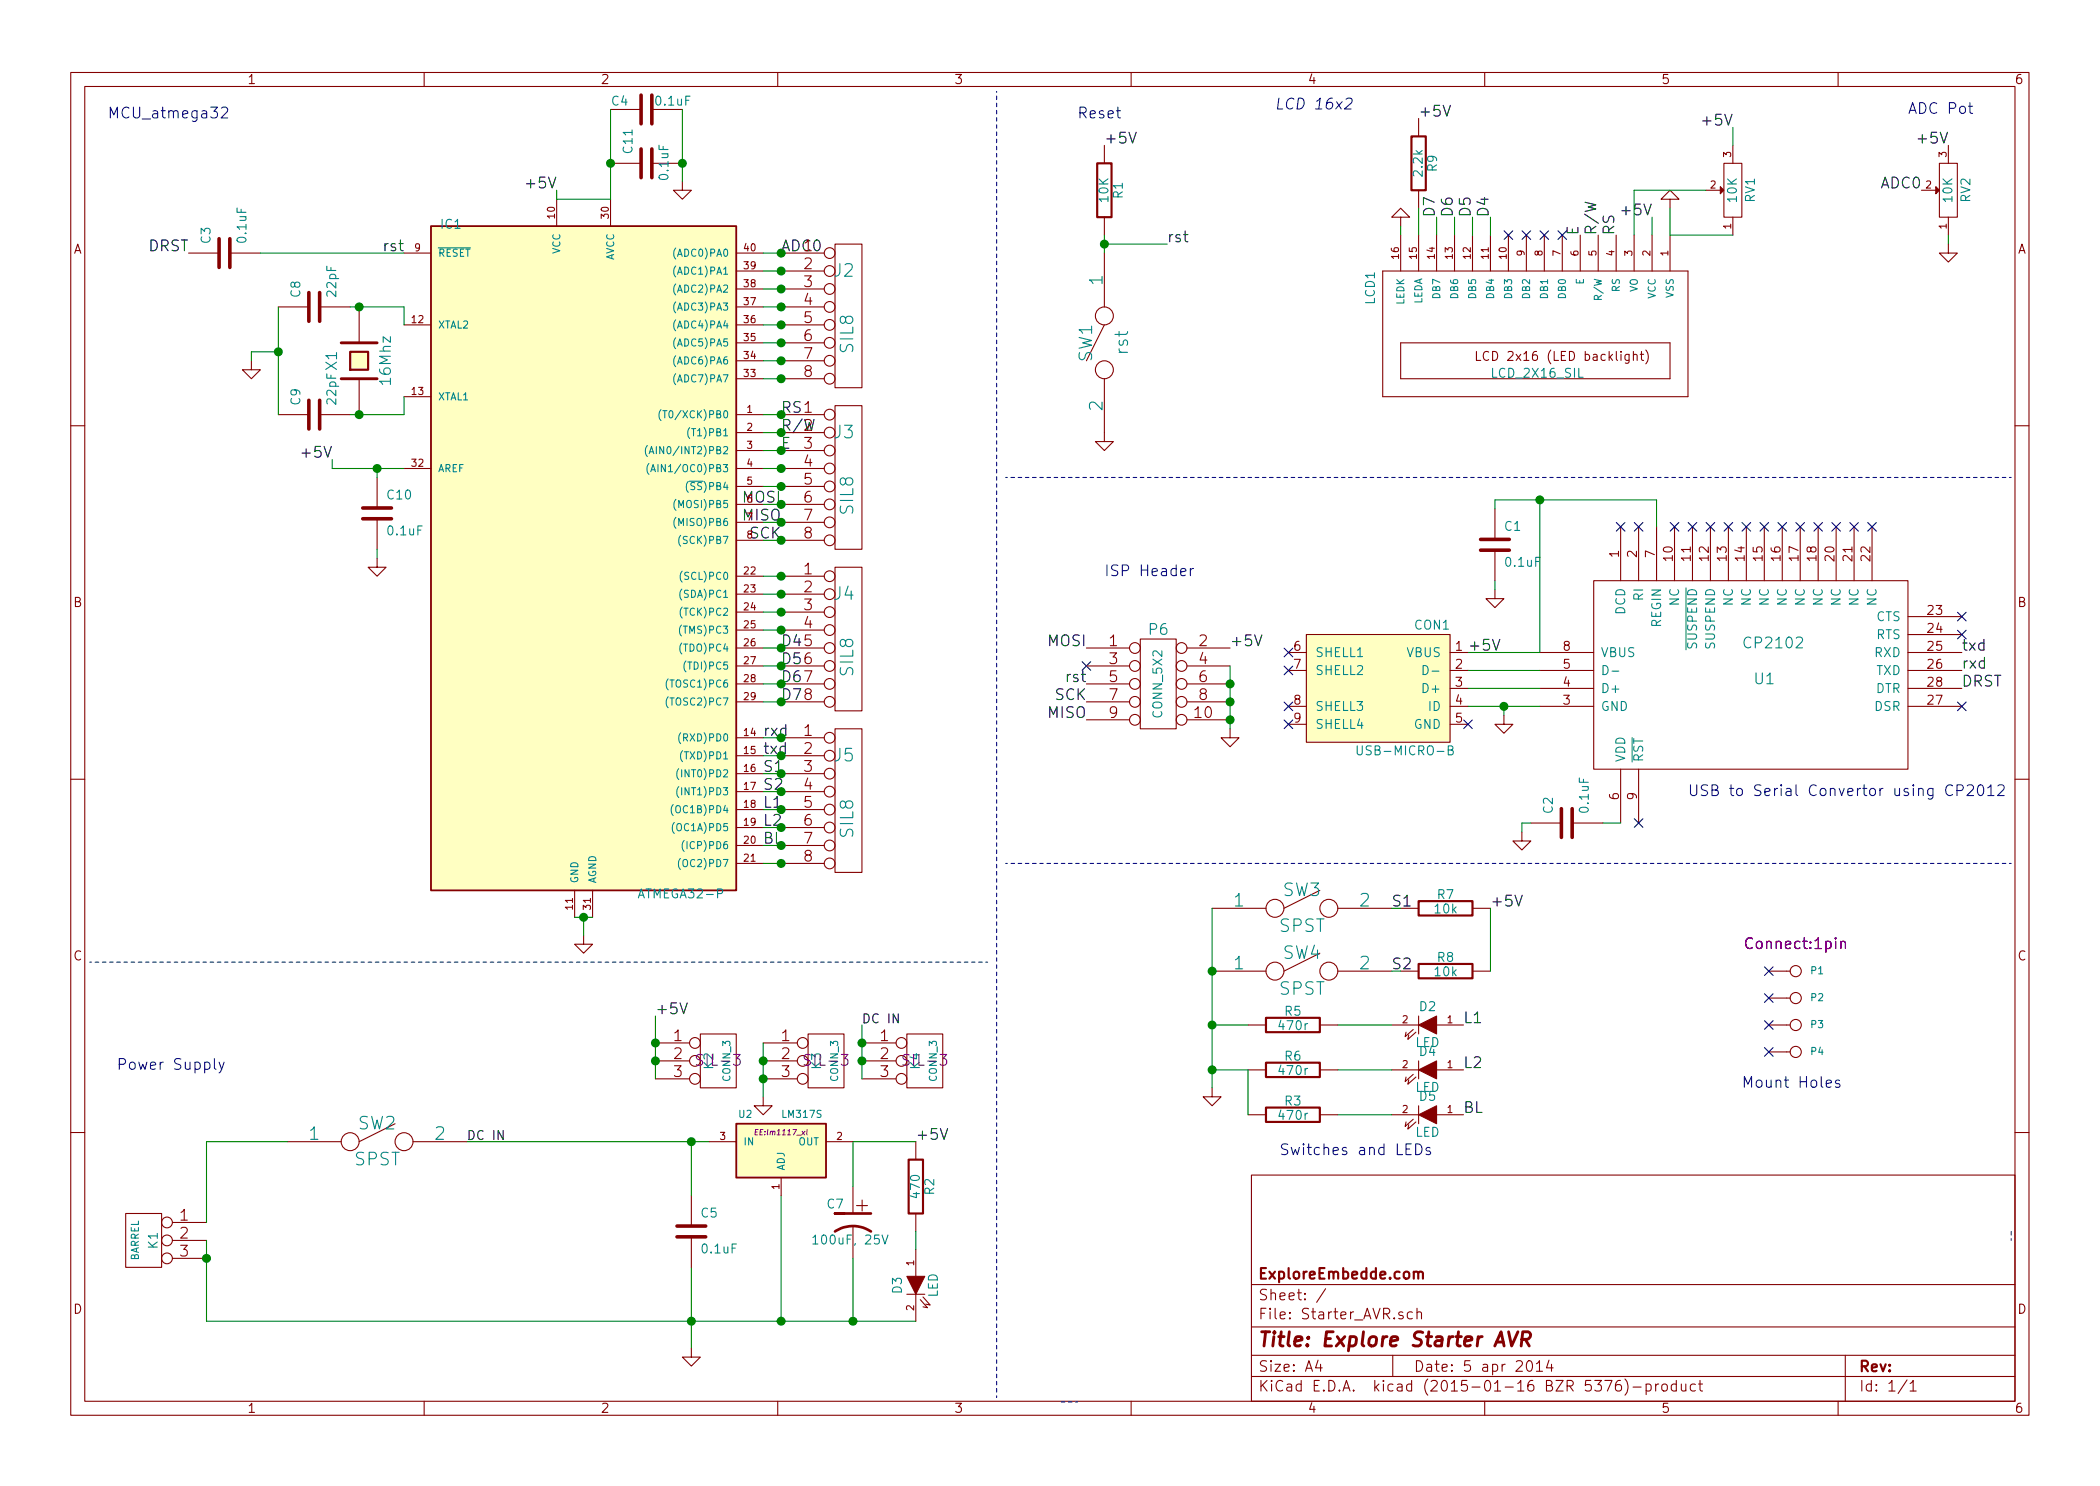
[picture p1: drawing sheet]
<svg xmlns="http://www.w3.org/2000/svg" width="297mm" height="210mm" viewBox="0 0 297 210" stroke-linecap="round" stroke-linejoin="round" font-family="sans-serif">
<g fill="none" stroke="#840000" stroke-width=".15">
<path d="M10 10.3h277v189.9h-277zM12 12.2h273v186.1h-273zM60 10.3v1.9M86.4 15.5h4.3M92.2 15.5h4.3M110 10.3v1.9M160 10.3v1.9M200.7 16.8v2.5M210 10.3v1.9M260 10.3v1.9M26.7 35.8h4.3M32.5 35.8h4.3"/>
<path d="M57.1 35.8h3.9M78.7 28.2v3.8M86.4 28.2v3.8M86.4 23.1h4.3M92.2 23.1h4.3M96.5 25.6v1.3h1.3l-1.3 1.3-1.3-1.3h1.3M104.1 35.8h3.8M104.1 38.3h3.8M110.5 35.8h6.1M110.5 38.3h6.1M118.1 34.5h3.8v20.4h-3.8zM156.2 20.6v2.5"/>
<path d="M156.2 30.7v2.6M156.2 35.8v7.6M195.6 38.3h43.2v17.8h-43.2zM198.1 30.7h1.3l-1.3-1.2-1.3 1.2h1.3v1.3M198.1 33.3v5M200.7 26.9v2.6M200.7 33.3v5M203.2 33.3v5M205.7 33.3v5M208.3 33.3v5M210.8 33.3v5M213.4 33.3v5"/>
<path d="M215.9 33.3v5M218.4 33.3v5M221 33.3v5M223.5 33.3v5M226.1 33.3v5M228.6 33.3v5M231.1 33.3v5M233.7 33.3v5M236.2 28.2h1.3l-1.3-1.3-1.3 1.3h1.3v1.3M236.2 33.3v5M241.3 26.9h2M243.8 23.1h2.6v7.6h-2.6z"/>
<path d="M245.1 20.6v2.5M245.1 30.7v2.6M271.8 26.9h2M274.3 23.1h2.6v7.6h-2.6zM275.6 34.5v1.3h1.3l-1.3 1.3-1.3-1.3h1.3M275.6 20.6v2.5M275.6 30.7v2.6M35.6 51v1.3h1.2l-1.2 1.3-1.3-1.3h1.3M39.4 58.7h4.3M39.4 43.4h4.3M45.2 58.7h4.3M45.2 43.4h4.3"/>
<path d="M50.8 43.4v5.1M50.8 53.6v5.1M57.1 46h3.9M57.1 56.1h3.9M104.1 58.7h3.8M104.1 46h3.8M104.1 53.6h3.8M104.1 51h3.8M104.1 48.5h3.8M104.1 43.4h3.8M104.1 40.9h3.8M110.5 58.7h6.1"/>
<path d="M110.5 46h6.1M110.5 53.6h6.1M110.5 51h6.1M110.5 48.5h6.1M110.5 43.4h6.1M110.5 40.9h6.1M118.1 57.4h3.8v20.3h-3.8zM156.2 53.6v8.9h-1.3l1.3 1.2 1.3-1.2h-1.3M156.2 46l-2.5 5M198.1 48.5h38.1v5.1h-38.1zM208.8 49.7v1.3h.6M231 50.3a.3 .3 0 0 1 .6 0v.7"/>
<path d="M232 50.1h.5M232.2 49.7v1.1v.1l.3 .1M232.8 49.5a1.51 1.51 0 0 1 0 2M10 60.2h2M53.3 79v1.3h1.3l-1.3 1.2-1.2-1.2h1.2M53.3 67.6v4.3M53.3 73.4v4.3M57.1 66.3h3.9M104.1 61.2h3.8M104.1 63.7h3.8M104.1 66.3h3.8M104.1 68.8h3.8"/>
<path d="M104.1 71.4h3.8M104.1 73.9h3.8M104.1 76.4h3.8M110.5 61.2h6.1M110.5 63.7h6.1M110.5 66.3h6.1M110.5 68.8h6.1M110.5 71.4h6.1M110.5 73.9h6.1M110.5 76.4h6.1M211.5 72v4.3M211.5 77.8v4.4"/>
<path d="M229.2 74.5v7.7M231.8 74.5v7.7M234.3 74.5v7.7M236.9 74.5v7.7M239.4 74.5v7.7M241.9 74.5v7.7M244.5 74.5v7.7M247 74.5v7.7M249.6 74.5v7.7M252.1 74.5v7.7M254.6 74.5v7.7M257.2 74.5v7.7"/>
<path d="M259.7 74.5v7.7M262.3 74.5v7.7M264.8 74.5v7.7M285 60.2h2M104.1 91.7h3.8M104.1 94.2h3.8M104.1 96.8h3.8M104.1 99.3h3.8M104.1 81.5h3.8M104.1 84.1h3.8M104.1 86.6h3.8M104.1 89.1h3.8"/>
<path d="M110.5 91.7h6.1M110.5 94.2h6.1M110.5 96.8h6.1M110.5 99.3h6.1M110.5 81.5h6.1M110.5 84.1h6.1M110.5 86.6h6.1M110.5 89.1h6.1M118.1 80.3h3.8v20.3h-3.8zM153.7 91.7h6.1M153.7 94.2h6.1M153.7 96.8h6.1"/>
<path d="M153.7 99.3h6.1M161.3 90.4h5.1v12.7h-5.1zM167.9 91.7h6.1M167.9 94.2h6.1M167.9 96.8h6.1M167.9 99.3h6.1M182.2 99.9h2.6M182.2 94.9h2.6M182.2 92.3h2.6M184.8 89.8h20.3v15.2h-20.3zM205.1 99.9h2.5M205.1 97.4h2.5"/>
<path d="M205.1 94.9h2.5M205.1 92.3h2.5M211.5 83.4v1.3h1.2l-1.2 1.3-1.3-1.3h1.3M217.8 99.9h7.6M217.8 97.4h7.6M217.8 94.9h7.6M217.8 92.3h7.6M225.4 82.2h44.5v26.6h-44.5zM269.9 99.9h7.6M269.9 97.4h7.6M269.9 94.9h7.6M269.9 92.3h7.6"/>
<path d="M269.9 87.2h7.6M269.9 89.8h7.6M10 110.3h2M104.1 119.6h3.8M104.1 104.4h3.8M104.1 106.9h3.8M104.1 109.5h3.8M104.1 112h3.8M104.1 114.5h3.8M104.1 117.1h3.8M110.5 119.6h6.1M110.5 104.4h6.1"/>
<path d="M110.5 106.9h6.1M110.5 109.5h6.1M110.5 112h6.1M110.5 114.5h6.1M110.5 117.1h6.1M118.1 103.1h3.8v20.3h-3.8zM153.7 101.8h6.1M167.9 101.8h6.1M174 103.1v1.3h1.3l-1.3 1.3-1.3-1.3h1.3M182.2 102.5h2.6M205.1 102.5h2.5M212.7 101.2v1.3h1.3l-1.3 1.3-1.2-1.3h1.2"/>
<path d="M215.3 117.7v1.3h1.2l-1.2 1.3-1.3-1.3h1.3M216.5 116.5h4.4M222.4 116.5h4.3M229.2 108.8v7.7M231.8 108.8v7.7M285 110.3h2M81.3 126v3.8M82.5 132.3v1.3h1.3l-1.3 1.3-1.2-1.3h1.2M83.8 126v3.8M104.1 122.2h3.8M110.5 122.2h6.1M171.4 128.5h7.7"/>
<path d="M171.4 137.4h7.7M186.7 126l-5.1 2.5M186.7 134.9l-5.1 2.5M189.2 128.5h7.6M189.2 137.4h7.6M198.1 128.5h2.6M198.1 137.4h2.6M208.3 128.5h2.5M208.3 137.4h2.5M250.2 137.4h3M55.9 159l-5.1 2.5M92.7 147.6h4.8"/>
<path d="M92.7 150.1h4.8M92.7 152.6h4.8M99.1 146.3h5v7.6h-5zM107.9 155.2v1.3h1.3l-1.3 1.2-1.2-1.2h1.2M107.9 147.6h4.9M107.9 150.1h4.9M107.9 152.6h4.9M114.3 146.3h5.1v7.6h-5.1zM121.9 147.6h4.8M121.9 150.1h4.8M121.9 152.6h4.8M128.3 146.3h5v7.6h-5z"/>
<path d="M171.4 153.9v1.3h-1.2l1.2 1.3 1.3-1.3h-1.3M176.5 145h2.6M176.5 151.4h2.6M176.5 157.7h2.6M186.7 145h2.5M186.7 151.4h2.5M186.7 157.7h2.5M196.8 145h3.9M196.8 151.4h3.9M196.8 157.7h3.9M199.9 145.7l-1.1 1 .1-.7M199.9 152l-1.1 1 .1-.6"/>
<path d="M199.9 158.4l-1.1 1 .1-.7M200.3 146l-1.2 1.1 .2-.7M200.3 152.4l-1.2 1 .2-.6M200.3 158.7l-1.2 1.1 .2-.7M200.7 143.8v2.5M200.7 150.1v2.5M200.7 156.5v2.5M203.2 145h3.8M203.2 151.4h3.8M203.2 157.7h3.8M250.2 145h3M250.2 141.2h3"/>
<path d="M250.2 148.8h3M10 160.2h2M17.8 171.7h5.1v7.6h-5.1zM24.4 173h4.8M24.4 175.5h4.8M24.4 178h4.8M40.6 161.5h7.7M58.4 161.5h7.6M97.8 169.2v4.3M97.8 175v4.3M100.3 161.5h3.8M110.5 166.6v2.6"/>
<path d="M116.8 161.5h3.8M120.6 167.9v3.8M120.6 173.5v4.5M129.5 161.5v2.6M129.5 171.7v2.5M129.5 176.8v3.8M177 166.3h108v32h-108zM285 160.2h2M60 198.3v1.9M97.8 190.7v1.3h1.3l-1.3 1.3-1.3-1.3h1.3M110 198.3v1.9M128.3 183.1h2.5"/>
<path d="M129.5 183.1v3.8M130.2 183.9l1 1.1-.6-.1M130.6 183.5l1 1.2-.7-.2M160 198.3v1.9M177 194.8h108M177 191.8h108M177 187.8h108M177 181.8h108M186.4 192.5l-.3 1h.9M186.8 193v1M187.5 182.3l-1.3 2M197 191.8v3"/>
<path d="M199.8 185.7l-.5-.1-.2 .3v.6l.2 .1 .5-.1M200.4 185.7a.38 .38 0 0 1 .7 .1v.8M200.4 185.1v1.5M210 198.3v1.9M216.1 192.6a.34 .34 0 0 1 .6 .2 .77 .77 0 0 1-.4 1.2 .97 .97 0 0 1-.2-1.4zM217.3 193l.5-.5v1.5M217.3 194h.9M219.1 192.5l-.4 1h1M219.5 193v1M227 195.3h1l-.6 1.5M229.2 195.3a.59 .59 0 0 0-.7 .7l.1 .7 .2 .1h.3l.2-.1 .1-.5-.2-.2-.4-.1-.3 .3M229.8 195.1a1.71 1.71 0 0 1 0 2.3"/>
<path d="M231 196.3h1.1M232.8 195.9a.48 .48 0 0 1 .7 .1l.1 .1-.1 .6a.48 .48 0 0 1-.7 0M232.8 195.8v1.5M234.2 195.8v1M234.6 195.8l-.3 .1-.1 .2M235.1 196a.41 .41 0 0 1 .7 .1v.4a.41 .41 0 0 1-.4 .3 .41 .41 0 0 1-.3-.3zM237.1 195.9l-.4-.1-.3 .3 .1 .6 .2 .1 .4-.1M237.1 195.3v1.5M237.8 195.8l.1 .9a.4 .4 0 0 0 .6 0M238.5 195.8v1M239.8 195.9l-.4-.1-.3 .3 .1 .6 .2 .1 .4-.1M240.3 195.8h.5"/>
<path d="M240.5 195.3v1.3l.2 .2h.1M260 198.3v1.9M261 191.8v6.5M269.7 195.2l-1.2 2M270.2 195.8l.4-.5v1.5M270.2 196.8h.8"/>
<circle cx="117.3" cy="35.8" r=".76"/>
<circle cx="117.3" cy="38.3" r=".76"/>
<circle cx="117.3" cy="53.6" r=".76"/>
<circle cx="117.3" cy="48.5" r=".76"/>
<circle cx="117.3" cy="58.7" r=".76"/>
<circle cx="117.3" cy="40.9" r=".76"/>
<circle cx="117.3" cy="43.4" r=".76"/>
<circle cx="117.3" cy="51" r=".76"/>
<circle cx="117.3" cy="46" r=".76"/>
<circle cx="156.2" cy="44.7" r="1.27"/>
<circle cx="156.2" cy="52.3" r="1.27"/>
<circle cx="117.3" cy="68.8" r=".76"/>
<circle cx="117.3" cy="73.9" r=".76"/>
<circle cx="117.3" cy="71.4" r=".76"/>
<circle cx="117.3" cy="76.4" r=".76"/>
<circle cx="117.3" cy="61.2" r=".76"/>
<circle cx="117.3" cy="63.7" r=".76"/>
<circle cx="117.3" cy="66.3" r=".76"/>
<circle cx="117.3" cy="84.1" r=".76"/>
<circle cx="117.3" cy="99.3" r=".76"/>
<circle cx="117.3" cy="94.2" r=".76"/>
<circle cx="117.3" cy="81.5" r=".76"/>
<circle cx="117.3" cy="91.7" r=".76"/>
<circle cx="117.3" cy="89.1" r=".76"/>
<circle cx="117.3" cy="96.8" r=".76"/>
<circle cx="117.3" cy="86.6" r=".76"/>
<circle cx="160.5" cy="96.8" r=".76"/>
<circle cx="160.5" cy="99.3" r=".76"/>
<circle cx="160.5" cy="91.7" r=".76"/>
<circle cx="160.5" cy="94.2" r=".76"/>
<circle cx="167.1" cy="91.7" r=".76"/>
<circle cx="167.1" cy="94.2" r=".76"/>
<circle cx="167.1" cy="96.8" r=".76"/>
<circle cx="167.1" cy="99.3" r=".76"/>
<circle cx="117.3" cy="114.5" r=".76"/>
<circle cx="117.3" cy="117.1" r=".76"/>
<circle cx="117.3" cy="106.9" r=".76"/>
<circle cx="117.3" cy="109.5" r=".76"/>
<circle cx="117.3" cy="112" r=".76"/>
<circle cx="117.3" cy="119.6" r=".76"/>
<circle cx="117.3" cy="104.4" r=".76"/>
<circle cx="160.5" cy="101.8" r=".76"/>
<circle cx="167.1" cy="101.8" r=".76"/>
<circle cx="117.3" cy="122.2" r=".76"/>
<circle cx="180.3" cy="128.5" r="1.27"/>
<circle cx="180.3" cy="137.4" r="1.27"/>
<circle cx="188" cy="128.5" r="1.27"/>
<circle cx="188" cy="137.4" r="1.27"/>
<circle cx="254" cy="137.4" r=".79"/>
<circle cx="98.3" cy="150.1" r=".76"/>
<circle cx="98.3" cy="147.6" r=".76"/>
<circle cx="98.3" cy="152.6" r=".76"/>
<circle cx="113.5" cy="150.1" r=".76"/>
<circle cx="113.5" cy="147.6" r=".76"/>
<circle cx="113.5" cy="152.6" r=".76"/>
<circle cx="127.5" cy="152.6" r=".76"/>
<circle cx="127.5" cy="150.1" r=".76"/>
<circle cx="127.5" cy="147.6" r=".76"/>
<circle cx="254" cy="141.2" r=".79"/>
<circle cx="254" cy="145" r=".79"/>
<circle cx="254" cy="148.8" r=".79"/>
<circle cx="23.6" cy="175.5" r=".76"/>
<circle cx="23.6" cy="178" r=".76"/>
<circle cx="23.6" cy="173" r=".76"/>
<circle cx="49.5" cy="161.5" r="1.27"/>
<circle cx="57.1" cy="161.5" r="1.27"/>
</g>
<path d="M48.3 53.6h5M48.3 48.5h5M213.4 188.4l.4 2 .9-2M215.3 189.5h.7a.56 .56 0 0 0 .5-.5 .56 .56 0 0 0-.3-.6h-.8l-.2 2M215.7 189.5l.6 .9" fill="none" stroke="#840000" stroke-width=".41"/>
<path d="M199.6 19.3h2.1v7.6h-2.1zM155.2 23.1h2v7.6h-2zM49.5 49.8h2.6v2.5h-2.6zM200.7 127.5h7.6v2h-7.6zM200.7 136.4h7.6v2h-7.6zM179.1 144h7.6v2h-7.6zM179.1 150.4h7.6v2h-7.6zM179.1 156.7h7.6v2h-7.6zM128.5 164.1h2.1v7.6h-2.1zM200 180.1a.38 .38 0 0 1 .6 0v.8M200.6 180.1a.36 .36 0 0 1 .3-.2 .36 .36 0 0 1 .4 .2v.8" fill="none" stroke="#840000" stroke-width=".3"/>
<g fill="none" stroke="#840000" stroke-width=".51">
<path d="M90.7 13.5v4M92.2 13.5v4M31 33.8v4M32.5 33.8v4M90.7 21.1v4M92.2 21.1v4M43.7 41.4v4.1M43.7 56.6v4.1M45.2 41.4v4.1M45.2 56.6v4.1M51.3 73.4h4.1M51.3 71.9h4.1"/>
<path d="M209.4 77.8h4.1M209.4 76.3h4.1M220.9 114.4v4.1M222.4 114.4v4.1M95.8 175h4M95.8 173.5h4"/>
</g>
<g fill="none" stroke="#000084" stroke-width=".15">
<path d="M212.8 32.7l1.2 1.2M214 32.7l-1.2 1.2M215.3 32.7l1.2 1.2M216.5 32.7l-1.2 1.2M217.8 32.7l1.2 1.2M219 32.7l-1.2 1.2M220.4 32.7l1.2 1.2M221.6 32.7l-1.2 1.2M228.6 73.9l1.2 1.3M229.8 73.9l-1.2 1.3M231.2 73.9l1.2 1.3M232.4 73.9l-1.2 1.3"/>
<path d="M236.2 73.9l1.3 1.3M237.5 73.9l-1.3 1.3M238.8 73.9l1.2 1.3M240 73.9l-1.2 1.3M241.3 73.9l1.2 1.3M242.5 73.9l-1.2 1.3M243.9 73.9l1.2 1.3M245.1 73.9l-1.2 1.3M246.4 73.9l1.2 1.3M247.6 73.9l-1.2 1.3M248.9 73.9l1.3 1.3M250.2 73.9l-1.3 1.3"/>
<path d="M251.5 73.9l1.2 1.3M252.7 73.9l-1.2 1.3M254 73.9l1.2 1.3M255.2 73.9l-1.2 1.3M256.6 73.9l1.2 1.3M257.8 73.9l-1.2 1.3M259.1 73.9l1.2 1.3M260.3 73.9l-1.2 1.3M261.6 73.9l1.3 1.3M262.9 73.9l-1.3 1.3M264.2 73.9l1.2 1.3M265.4 73.9l-1.2 1.3"/>
<path d="M153.1 93.6l1.2 1.2M154.3 93.6l-1.2 1.2M181.6 91.7l1.3 1.2M181.6 94.3l1.3 1.2M181.6 99.3l1.3 1.3M182.9 91.7l-1.3 1.2M182.9 94.3l-1.3 1.2M182.9 99.3l-1.3 1.3M276.9 86.6l1.2 1.3M276.9 89.2l1.2 1.2M276.9 99.3l1.2 1.3M278.1 86.6l-1.2 1.3"/>
<path d="M278.1 89.2l-1.2 1.2M278.1 99.3l-1.2 1.3M181.6 101.9l1.3 1.2M182.9 101.9l-1.3 1.2M207 101.9l1.3 1.2M208.3 101.9l-1.3 1.2M231.2 115.8l1.2 1.3M232.4 115.8l-1.2 1.3M249.6 136.8l1.2 1.2M250.8 136.8l-1.2 1.2M249.6 140.6l1.2 1.2M249.6 144.4l1.2 1.2"/>
<path d="M249.6 148.2l1.2 1.2M250.8 140.6l-1.2 1.2M250.8 144.4l-1.2 1.2M250.8 148.2l-1.2 1.2"/>
</g>
<g fill="#840000" stroke="#840000" stroke-width=".15">
<path d="M128.3 180.6h2.5l-1.3 2.5z"/>
<path d="M243.3 26.4l.5 .5-.5 .5z"/>
<path d="M200.7 145l2.5-1.2v2.5z"/>
<path d="M200.7 151.4l2.5-1.3v2.5z"/>
<path d="M200.7 157.7l2.5-1.2v2.5z"/>
<path d="M273.8 26.4l.5 .5-.5 .5z"/>
</g>
<path d="M118.1 174.2a4.6 4.6 0 0 1 5.1 0M119.4 171.7h-1.3h5.1" fill="none" stroke="#840000" stroke-width=".38"/>
<g fill="none" stroke="#008484" stroke-width=".15">
<path d="M62 35.1h4.5M93.5 58a1.2 1.2 0 0 0 0 1.5M93.8 58.1h.5M91.6 63a1.2 1.2 0 0 0 0 1.6M91.8 65.6a1.2 1.2 0 0 0 0 1.5M91.8 64.2l.4-1 .3 1M91.9 63.9h.5M92 66.7l.4-1 .3 1M92.2 66.5h.4M95.6 70.7a1.2 1.2 0 0 0 0 1.5M95.6 73.2a1.2 1.2 0 0 0 0 1.5M96.3 75.7a1.2 1.2 0 0 0 0 1.6"/>
<path d="M97.4 68.1a1.2 1.2 0 0 0 0 1.6M97.6 60.5a1.2 1.2 0 0 0 0 1.5M94.5 96.1a1.2 1.2 0 0 0 0 1.5M94.5 98.6a1.2 1.2 0 0 0 0 1.5M97 93.5a1.2 1.2 0 0 0 0 1.6M201.3 94.2a.66 .66 0 0 1 .7 .4 .66 .66 0 0 1-.2 .8h-.5zM202.6 95h.9M226.7 94.2a.66 .66 0 0 1 .8 .4 .66 .66 0 0 1-.3 .8h-.5zM228 95h1M238.5 83.2v8.7M95.2 113.8a1.2 1.2 0 0 0 0 1.6M95.4 116.4a1.2 1.2 0 0 0 0 1.5"/>
<path d="M96 108.8a1.2 1.2 0 0 0 0 1.5M96 111.3a1.2 1.2 0 0 0 0 1.5M96.3 103.7a1.2 1.2 0 0 0 0 1.5M96.8 118.9a1.2 1.2 0 0 0 0 1.6M192 105.5v1l.2 .3h.3l.2-.3v-1M204.9 106.1h.4l.2-.1v-.2l-.1-.2-.5-.1v1.3h.4l.3-.3a.33 .33 0 0 0-.3-.4M230.9 104.4v3.4M96.2 121.5a1.2 1.2 0 0 0 0 1.5M115 175.1l.3-.4v1.3M115 176h.7M124.8 174.7l.4 1.3 .4-1.3"/>
</g>
<g fill="#ffffc2" stroke="#ffffc2" stroke-width=".25">
<path d="M61 32h43.1v94h-43.1z"/>
<path d="M49.5 49.8h2.6v2.5h-2.6z"/>
<path d="M104.1 159h12.7v7.6h-12.7z"/>
<path d="M184.8 89.8h20.3v15.2h-20.3z"/>
</g>
<path d="M61 32h43.1v94h-43.1zM104.1 159h12.7v7.6h-12.7z" fill="none" stroke="#840000" stroke-width=".25"/>
<g fill="none" stroke="#0000c2" stroke-width=".15">
<path d="M31.3 15.3l.2-.1h.4l.2 .1 .1 .3-.1 .2-.8 .9h.9M190.4 14a.6 .6 0 0 1 .8 0l.1 .2-.1 .3-1 .9h.9M278.4 15h.6M278.6 14.5v1.3l.1 .2h.3M168.4 80.4v1.1M168.8 80.4l-.3 .1-.1 .2M276.2 111.2a.62 .62 0 0 0-.8 0 .62 .62 0 0 0-.2 .7 .58 .58 0 0 0 .3 .6 .58 .58 0 0 0 .7-.1M276.8 111.9h.6a.42 .42 0 0 0 .3-.5 .42 .42 0 0 0-.3-.4h-.6v1.6M278.3 111.2l.2-.2h.3l.3 .2v.3v.2l-.9 .9h.9M279.9 111.2a.36 .36 0 0 1 .3-.2 .36 .36 0 0 1 .3 .3 .77 .77 0 0 1-.4 1.3 .89 .89 0 0 1-.2-1.4zM281.2 111.5l.4-.5v1.6M281.2 112.6h.8"/>
<path d="M282.6 111.2l.2-.2h.4l.2 .2 .1 .3-.1 .2-.9 .9h1M30.3 149.8v1.3l.3 .2M31 150.3l.3 1M31.7 150.3l-.5 1.4-.2 .1M258.3 153.3l.8-.1-.1-.3-.5-.1-.2 .3 .1 .7h.1h.5M260.2 152.9l-.4-.1-.2 .3 .1 .2 .5 .1 .1 .2-.1 .2h-.1h-.5M200.3 161.8a.77 .77 0 0 1 .8 .8 .77 .77 0 0 1-.8 .8zM202.3 162.4h-.4l-.2 .2 .1 .2 .5 .1 .1 .2-.1 .2-.1 .1-.5-.1"/>
</g>
<path d="M260.4 133.3a.38 .38 0 0 1 .6 .1v.8M260.4 133.2v1M99.4 149.3a.62 .62 0 0 0-.8 0 .36 .36 0 0 0 .2 .6 .53 .53 0 0 1 .6 .4l-.1 .3a.62 .62 0 0 1-.8 0M103.8 149.2h.9l-.5 .6a.44 .44 0 0 1 .5 .3v.3l-.2 .2-.5 .1-.2-.1M114.6 149.3a.62 .62 0 0 0-.8 0 .36 .36 0 0 0 .2 .6 .53 .53 0 0 1 .6 .4v.3a.62 .62 0 0 1-.9 0M119 149.2h.9l-.5 .6a.44 .44 0 0 1 .5 .3v.3l-.1 .2-.6 .1-.2-.1M128.6 149.3a.62 .62 0 0 0-.8 0 .36 .36 0 0 0 .2 .6 .53 .53 0 0 1 .6 .4l-.1 .3a.62 .62 0 0 1-.8 0M133 149.2h.9l-.5 .6a.44 .44 0 0 1 .5 .3v.3l-.1 .2-.6 .1-.2-.1" fill="none" stroke="#840084" stroke-width=".15"/>
<g fill="#008400" stroke="#008400" stroke-width=".25">
<circle cx="50.8" cy="58.7" r=".51"/>
<circle cx="174" cy="99.3" r=".51"/>
<circle cx="53.3" cy="66.3" r=".51"/>
<circle cx="110.5" cy="109.5" r=".51"/>
<circle cx="110.5" cy="122.2" r=".51"/>
<circle cx="110.5" cy="117.1" r=".51"/>
<circle cx="110.5" cy="51" r=".51"/>
<circle cx="110.5" cy="46" r=".51"/>
<circle cx="110.5" cy="40.9" r=".51"/>
<circle cx="110.5" cy="63.7" r=".51"/>
<circle cx="110.5" cy="68.8" r=".51"/>
<circle cx="110.5" cy="99.3" r=".51"/>
<circle cx="110.5" cy="89.1" r=".51"/>
<circle cx="110.5" cy="84.1" r=".51"/>
<circle cx="39.4" cy="49.8" r=".51"/>
<circle cx="50.8" cy="43.4" r=".51"/>
<circle cx="110.5" cy="81.5" r=".51"/>
<circle cx="110.5" cy="86.6" r=".51"/>
<circle cx="110.5" cy="91.7" r=".51"/>
<circle cx="82.6" cy="129.8" r=".51"/>
<circle cx="110.5" cy="66.3" r=".51"/>
<circle cx="110.5" cy="38.3" r=".51"/>
<circle cx="110.5" cy="43.4" r=".51"/>
<circle cx="110.5" cy="48.5" r=".51"/>
<circle cx="110.5" cy="53.6" r=".51"/>
<circle cx="110.5" cy="114.5" r=".51"/>
<circle cx="110.5" cy="119.6" r=".51"/>
<circle cx="120.6" cy="186.9" r=".51"/>
<circle cx="110.5" cy="186.9" r=".51"/>
<circle cx="174" cy="96.8" r=".51"/>
<circle cx="174" cy="101.8" r=".51"/>
<circle cx="217.8" cy="70.7" r=".51"/>
<circle cx="212.7" cy="99.9" r=".51"/>
<circle cx="171.5" cy="137.4" r=".51"/>
<circle cx="171.5" cy="145" r=".51"/>
<circle cx="171.5" cy="151.4" r=".51"/>
<circle cx="121.9" cy="147.6" r=".51"/>
<circle cx="121.9" cy="150.1" r=".51"/>
<circle cx="108" cy="150.1" r=".51"/>
<circle cx="108" cy="152.6" r=".51"/>
<circle cx="86.4" cy="23.1" r=".51"/>
<circle cx="96.5" cy="23.1" r=".51"/>
<circle cx="156.2" cy="34.5" r=".51"/>
<circle cx="92.7" cy="150.1" r=".51"/>
<circle cx="92.7" cy="147.6" r=".51"/>
<circle cx="97.8" cy="186.9" r=".51"/>
<circle cx="97.8" cy="161.5" r=".51"/>
<circle cx="29.2" cy="178" r=".51"/>
</g>
<g fill="none" stroke="#008400" stroke-width=".15">
<path d="M86.4 15.5v12.7h-7.7v-1.3M96.5 15.5v10.1M245.1 18v2.6M36.8 35.8h20.3M107.9 38.3h2.6M107.9 35.8h2.6M156.2 33.3v2.5M156.2 34.5h8.9M198.1 32v1.3M200.7 29.5v3.8M203.2 30.7v2.6M205.7 30.7v2.6"/>
<path d="M208.3 30.7v2.6M210.8 30.7v2.6M233.7 30.7v2.6M236.2 29.5v3.8h8.9M241.3 26.9h-10.2v6.4M275.6 33.3v1.2M39.4 49.8h-3.8v1.2M39.4 43.4v15.3M49.5 43.4h7.6v2.6M57.1 56.1v2.6h-7.6M107.9 58.7h2.6M107.9 51h2.6"/>
<path d="M107.9 43.4h2.6M107.9 40.9h2.6M107.9 46h2.6M107.9 48.5h2.6M107.9 53.6h2.6M47 65v1.3h10.1M53.3 66.3v1.3M53.3 77.7v1.3M107.9 63.7h2.6M107.9 66.3h2.6M107.9 61.2h2.6M211.5 72v-1.3h22.8v3.8"/>
<path d="M217.8 70.7v21.6h-10.2M107.9 86.6h2.6M107.9 81.5h2.6M107.9 96.8h2.6M107.9 91.7h2.6M107.9 89.1h2.6M107.9 94.2h2.6M107.9 99.3h2.6M107.9 84.1h2.6M174 94.2v8.9M207.6 94.9h10.2M207.6 97.4h10.2"/>
<path d="M207.6 99.9h10.2M211.5 82.2v1.2M212.7 99.9v1.3M216.5 116.5h-1.2v1.2M226.7 116.5h2.5M81.3 129.8h2.5M82.5 129.8v2.5M107.9 122.2h2.6M171.4 128.5v25.4M210.8 128.5v8.9M92.7 143.8v8.8M107.9 147.6v7.6"/>
<path d="M121.9 145v7.6M171.4 151.4h5.1v6.3M171.4 145h5.1M189.2 151.4h7.6M189.2 145h7.6M189.2 157.7h7.6M29.2 175.5v11.4h100.3M40.6 161.5h-11.4v11.5M66 161.5h34.3M97.8 161.5v7.7M97.8 179.3v11.4M110.5 169.2v17.7"/>
<path d="M120.6 178v8.9M129.5 161.5h-8.9v6.4M129.5 174.2v2.6"/>
</g>
<path d="M142.2 67.6h142.3M139.7 136.1h-127M142.2 122.2h142.3M284.5 175.5v-1.3M141 197.7v-184.8M152.4 198.4h-2.5" fill="none" stroke="#0000c2" stroke-width=".15" stroke-dasharray=".5" stroke-dashoffset=".3"/>
<path d="M107.2 159.8h-.3l-.1 .8h.3M114.2 159.8l-.1 .6 .1 .2" fill="none" stroke="#840084" stroke-width=".14"/>
<g font-size="2.8" fill="#840000">
<text x="121.1" y="171.4">+</text>
<text x="178" y="190.5">Title: Explore Starter AVR</text>
</g>
<g font-size="2.5" fill="#008484">
<text x="118" y="39.2">J2</text>
<text x="156" y="40.3" transform="rotate(-90 156 40.3)">1</text>
<text x="120.7" y="49.9" transform="rotate(-90 120.7 49.9)">SIL8</text>
<text x="154.5" y="51.2" transform="rotate(-90 154.5 51.2)">SW1</text>
<text x="159.6" y="50.1" transform="rotate(-90 159.6 50.1)">rst</text>
<text x="156" y="58.1" transform="rotate(-90 156 58.1)">2</text>
<text x="118" y="62">J3</text>
<text x="120.7" y="72.7" transform="rotate(-90 120.7 72.7)">SIL8</text>
<text x="118" y="84.9">J4</text>
<text x="120.7" y="95.6" transform="rotate(-90 120.7 95.6)">SIL8</text>
<text x="118" y="107.7">J5</text>
<text x="120.7" y="118.4" transform="rotate(-90 120.7 118.4)">SIL8</text>
<text x="174.6" y="128.3">1</text>
<text x="180.9" y="131.9">SPST</text>
<text x="181.5" y="126.8">SW3</text>
<text x="192.4" y="128.3">2</text>
<text x="174.6" y="137.2">1</text>
<text x="181.5" y="135.7">SW4</text>
<text x="192.4" y="137.2">2</text>
<text x="180.9" y="140.8">SPST</text>
<text x="43.8" y="161.3">1</text>
<text x="50.7" y="159.8">SW2</text>
<text x="61.5" y="161.3">2</text>
<text x="50.1" y="164.9">SPST</text>
</g>
<g font-size="2.1" fill="#0000c2">
<text x="15.2" y="16.8">MCU_atmega32</text>
<text x="152.4" y="16.8">Reset</text>
<text x="180.3" y="15.5">LCD 16x2</text>
<text x="269.9" y="16.1">ADC Pot</text>
<text x="156.2" y="81.5">ISP Header</text>
<text x="238.8" y="112.6">USB to Serial Convertor using CP2012</text>
<text x="16.5" y="151.4">Power Supply</text>
<text x="246.4" y="153.9">Mount Holes</text>
<text x="181" y="163.4">Switches and LEDs</text>
</g>
<g font-size="2.1">
<text x="200.7" y="16.5">+5V</text>
<text x="241.3" y="17.8">+5V</text>
<text x="156.2" y="20.3">+5V</text>
<text x="271.8" y="20.3">+5V</text>
<text x="74.9" y="26.7">+5V</text>
<text x="266" y="26.7">ADC0</text>
<text x="20.9" y="35.6">DRST</text>
<text x="54.4" y="35.6">rst</text>
<text x="110.5" y="35.6">ADC0</text>
<text x="113.7" y="35.6">1</text>
<text x="165.1" y="34.3">rst</text>
<text x="202.9" y="30.7" transform="rotate(-90 202.9 30.7)">D7</text>
<text x="205.5" y="30.7" transform="rotate(-90 205.5 30.7)">D6</text>
<text x="208" y="30.7" transform="rotate(-90 208 30.7)">D5</text>
<text x="210.6" y="30.7" transform="rotate(-90 210.6 30.7)">D4</text>
<text x="223.3" y="33.3" transform="rotate(-90 223.3 33.3)">E</text>
<text x="225.8" y="33.3" transform="rotate(-90 225.8 33.3)">R/W</text>
<text x="228.3" y="33.3" transform="rotate(-90 228.3 33.3)">RS</text>
<text x="229.8" y="30.5">+5V</text>
<text x="43.2" y="64.8">+5V</text>
<text x="110.5" y="63.5">E</text>
<text x="110.5" y="91.4">D4</text>
<text x="148.2" y="91.4">MOSI</text>
<text x="174" y="91.4">+5V</text>
<text x="207.6" y="92.1">+5V</text>
<text x="277.5" y="94.6">rxd</text>
<text x="277.5" y="92.1">txd</text>
<text x="110.5" y="99.1">D7</text>
<text x="148.2" y="101.6">MISO</text>
<text x="149.2" y="99.1">SCK</text>
<text x="151" y="96.5">rst</text>
<text x="277.5" y="97.1">DRST</text>
<text x="107.9" y="114.3">L1</text>
<text x="107.9" y="119.4">BL</text>
<text x="107.9" y="116.8">L2</text>
<text x="210.8" y="128.3">+5V</text>
<text x="92.7" y="143.5">+5V</text>
<text x="207" y="144.8">L1</text>
<text x="207" y="151.1">L2</text>
<text x="129.5" y="161.3">+5V</text>
<text x="207" y="157.5">BL</text>
</g>
<g font-size="2.1" fill="#840000">
<text x="113.7" y="38.1">2</text>
<text x="113.7" y="40.6">3</text>
<text x="113.7" y="43.2">4</text>
<text x="113.7" y="45.7">5</text>
<text x="113.7" y="48.3">6</text>
<text x="113.7" y="50.8">7</text>
<text x="113.7" y="53.3">8</text>
<text x="113.7" y="63.5">3</text>
<text x="113.7" y="66">4</text>
<text x="113.7" y="68.6">5</text>
<text x="113.7" y="71.1">6</text>
<text x="113.7" y="73.7">7</text>
<text x="113.7" y="76.2">8</text>
<text x="113.7" y="81.3">1</text>
<text x="113.7" y="83.8">2</text>
<text x="113.7" y="86.4">3</text>
<text x="113.7" y="88.9">4</text>
<text x="113.7" y="91.4">5</text>
<text x="113.7" y="94">6</text>
<text x="156.9" y="91.4">1</text>
<text x="156.9" y="94">3</text>
<text x="169.6" y="91.4">2</text>
<text x="169.6" y="94">4</text>
<text x="113.7" y="96.5">7</text>
<text x="113.7" y="99.1">8</text>
<text x="156.9" y="96.5">5</text>
<text x="156.9" y="99.1">7</text>
<text x="156.9" y="101.6">9</text>
<text x="169" y="101.6">10</text>
<text x="169.6" y="96.5">6</text>
<text x="169.6" y="99.1">8</text>
<text x="113.7" y="104.1">1</text>
<text x="113.7" y="106.7">2</text>
<text x="113.7" y="109.2">3</text>
<text x="113.7" y="111.8">4</text>
<text x="113.7" y="114.3">5</text>
<text x="113.7" y="116.8">6</text>
<text x="113.7" y="119.4">7</text>
<text x="113.7" y="121.9">8</text>
<text x="95.3" y="147.3">1</text>
<text x="95.3" y="149.9">2</text>
<text x="110.5" y="147.3">1</text>
<text x="110.5" y="149.9">2</text>
<text x="124.5" y="147.3">1</text>
<text x="124.5" y="149.9">2</text>
<text x="95.3" y="152.4">3</text>
<text x="110.5" y="152.4">3</text>
<text x="124.5" y="152.4">3</text>
<text x="25.5" y="172.7">1</text>
<text x="25.5" y="175.3">2</text>
<text x="25.5" y="177.8">3</text>
<text x="178" y="184">Sheet: /</text>
<text x="178" y="181">ExploreEmbedde.com</text>
<text x="178" y="186.7">File: Starter_AVR.sch</text>
<text x="178" y="196.9">KiCad E.D.A. kicad (2015-01-16 BZR 5376)-product</text>
<text x="178" y="194.1">Size: A4</text>
<text x="200" y="194.1">Date: 5 apr 2014</text>
<text x="263" y="194.1">Rev:</text>
<text x="263" y="196.9">Id: 1/1</text>
</g>
<g font-size="2.1" fill="#008484">
<text x="47.7" y="52.3" transform="rotate(-90 47.7 52.3)">X1</text>
<text x="55.3" y="54.3" transform="rotate(-90 55.3 54.3)">16Mhz</text>
<text x="162.5" y="89.8">P6</text>
<text x="247" y="91.7">CP2102</text>
<text x="248.2" y="96.8">U1</text>
</g>
<g font-size="2.1" fill="#008400">
<text x="110.5" y="58.4">RS1</text>
<text x="110.5" y="61">R/W2</text>
<text x="105.1" y="71.1">MOSI</text>
<text x="105.1" y="73.7">MISO</text>
<text x="106" y="76.2">SCK</text>
<text x="110.5" y="94">D5</text>
<text x="110.5" y="96.5">D6</text>
<text x="107.9" y="106.7">txd</text>
<text x="107.9" y="104.1">rxd</text>
<text x="107.9" y="109.2">S1</text>
<text x="107.9" y="111.8">S2</text>
<text x="196.8" y="128.3">S1</text>
<text x="196.8" y="137.2">S2</text>
</g>
<text font-size="2.1" fill="#840084" x="247.2" y="134.3">Connect:1pin</text>
<g font-size="1.8" fill="#840000">
<text x="35" y="11.9">1</text>
<text x="85" y="11.9">2</text>
<text x="135" y="11.9">3</text>
<text x="185" y="11.9">4</text>
<text x="235" y="11.9">5</text>
<text x="285" y="11.9">6</text>
<text x="10.4" y="35.9">A</text>
<text x="285.4" y="35.9">A</text>
<text x="210.2" y="51">LCD 2x16 (LED backlight)</text>
<text x="229" y="78.8" transform="rotate(-90 229 78.8)">1</text>
<text x="231.5" y="78.8" transform="rotate(-90 231.5 78.8)">2</text>
<text x="234.1" y="78.8" transform="rotate(-90 234.1 78.8)">7</text>
<text x="236.6" y="79.3" transform="rotate(-90 236.6 79.3)">10</text>
<text x="239.1" y="79.3" transform="rotate(-90 239.1 79.3)">11</text>
<text x="241.7" y="79.3" transform="rotate(-90 241.7 79.3)">12</text>
<text x="244.2" y="79.3" transform="rotate(-90 244.2 79.3)">13</text>
<text x="246.8" y="79.3" transform="rotate(-90 246.8 79.3)">14</text>
<text x="249.3" y="79.3" transform="rotate(-90 249.3 79.3)">15</text>
<text x="251.8" y="79.3" transform="rotate(-90 251.8 79.3)">16</text>
<text x="254.4" y="79.3" transform="rotate(-90 254.4 79.3)">17</text>
<text x="256.9" y="79.3" transform="rotate(-90 256.9 79.3)">18</text>
<text x="259.5" y="79.3" transform="rotate(-90 259.5 79.3)">20</text>
<text x="262" y="79.3" transform="rotate(-90 262 79.3)">21</text>
<text x="264.5" y="79.3" transform="rotate(-90 264.5 79.3)">22</text>
<text x="10.4" y="85.9">B</text>
<text x="272.7" y="87">23</text>
<text x="272.7" y="89.5">24</text>
<text x="285.4" y="85.9">B</text>
<text x="183" y="92.1">6</text>
<text x="183" y="94.6">7</text>
<text x="205.9" y="92.1">1</text>
<text x="205.9" y="94.6">2</text>
<text x="221.1" y="94.6">5</text>
<text x="221.1" y="92.1">8</text>
<text x="272.7" y="92.1">25</text>
<text x="272.7" y="94.6">26</text>
<text x="183" y="99.7">8</text>
<text x="205.9" y="97.1">3</text>
<text x="205.9" y="99.7">4</text>
<text x="221.1" y="99.7">3</text>
<text x="221.1" y="97.1">4</text>
<text x="272.7" y="99.7">27</text>
<text x="272.7" y="97.1">28</text>
<text x="183" y="102.2">9</text>
<text x="205.9" y="102.2">5</text>
<text x="229" y="113.1" transform="rotate(-90 229 113.1)">6</text>
<text x="231.5" y="113.1" transform="rotate(-90 231.5 113.1)">9</text>
<text x="10.4" y="135.9">C</text>
<text x="285.4" y="135.9">C</text>
<text x="10.4" y="185.9">D</text>
<text x="285.4" y="185.9">D</text>
<text x="35" y="199.9">1</text>
<text x="85" y="199.9">2</text>
<text x="135" y="199.9">3</text>
<text x="185" y="199.9">4</text>
<text x="235" y="199.9">5</text>
<text x="285" y="199.9">6</text>
</g>
<g font-size="1.8" fill="#008484">
<text x="86.5" y="14.9">C4</text>
<text x="92.8" y="14.9">0.1uF</text>
<text x="89.5" y="21.6" transform="rotate(-90 89.5 21.6)">C11</text>
<text x="94.5" y="25.3" transform="rotate(-90 94.5 25.3)">0.1uF</text>
<text x="156.8" y="28.5" transform="rotate(-90 156.8 28.5)">10K</text>
<text x="158.8" y="28" transform="rotate(-90 158.8 28)">R1</text>
<text x="201.2" y="24.8" transform="rotate(-90 201.2 24.8)">2.2k</text>
<text x="203.3" y="24.2" transform="rotate(-90 203.3 24.2)">R9</text>
<text x="245.7" y="28.5" transform="rotate(-90 245.7 28.5)">10K</text>
<text x="248.2" y="28.6" transform="rotate(-90 248.2 28.6)">RV1</text>
<text x="276.1" y="28.5" transform="rotate(-90 276.1 28.5)">10K</text>
<text x="278.7" y="28.6" transform="rotate(-90 278.7 28.6)">RV2</text>
<text x="29.8" y="34.4" transform="rotate(-90 29.8 34.4)">C3</text>
<text x="34.8" y="34.2" transform="rotate(-90 34.8 34.2)">0.1uF</text>
<text x="62.4" y="32.4">IC1</text>
<text x="47.5" y="41.9" transform="rotate(-90 47.5 41.9)">22pF</text>
<text x="42.5" y="42" transform="rotate(-90 42.5 42)">C8</text>
<text x="194.5" y="43" transform="rotate(-90 194.5 43)">LCD1</text>
<text x="211.2" y="53.4">LCD_2X16_SIL</text>
<text x="42.5" y="57.3" transform="rotate(-90 42.5 57.3)">C9</text>
<text x="47.5" y="57.1" transform="rotate(-90 47.5 57.1)">22pF</text>
<text x="54.8" y="70.7">C10</text>
<text x="54.9" y="75.7">0.1uF</text>
<text x="212.9" y="75.1">C1</text>
<text x="213.1" y="80.2">0.1uF</text>
<text x="200.1" y="89.1">CON1</text>
<text x="229.9" y="87" transform="rotate(-90 229.9 87)">DCD</text>
<text x="232.4" y="85" transform="rotate(-90 232.4 85)">RI</text>
<text x="234.9" y="88.8" transform="rotate(-90 234.9 88.8)">REGIN</text>
<text x="237.5" y="85.7" transform="rotate(-90 237.5 85.7)">NC</text>
<text x="245.1" y="85.7" transform="rotate(-90 245.1 85.7)">NC</text>
<text x="247.6" y="85.7" transform="rotate(-90 247.6 85.7)">NC</text>
<text x="250.2" y="85.7" transform="rotate(-90 250.2 85.7)">NC</text>
<text x="252.7" y="85.7" transform="rotate(-90 252.7 85.7)">NC</text>
<text x="255.3" y="85.7" transform="rotate(-90 255.3 85.7)">NC</text>
<text x="257.8" y="85.7" transform="rotate(-90 257.8 85.7)">NC</text>
<text x="260.3" y="85.7" transform="rotate(-90 260.3 85.7)">NC</text>
<text x="262.9" y="85.7" transform="rotate(-90 262.9 85.7)">NC</text>
<text x="265.3" y="87.9">CTS</text>
<text x="265.4" y="85.7" transform="rotate(-90 265.4 85.7)">NC</text>
<text x="186.1" y="93">SHELL1</text>
<text x="186.1" y="95.5">SHELL2</text>
<text x="198.9" y="93">VBUS</text>
<text x="226.4" y="93">VBUS</text>
<text x="240" y="91.7" transform="rotate(-90 240 91.7)">SUSPEND</text>
<text x="242.6" y="91.7" transform="rotate(-90 242.6 91.7)">SUSPEND</text>
<text x="265.1" y="93">RXD</text>
<text x="265.3" y="90.4">RTS</text>
<text x="265.3" y="95.5">TXD</text>
<text x="164.4" y="101.4" transform="rotate(-90 164.4 101.4)">CONN_5X2</text>
<text x="186.1" y="100.6">SHELL3</text>
<text x="201.5" y="98">D+</text>
<text x="202.1" y="100.6">ID</text>
<text x="226.4" y="100.6">GND</text>
<text x="226.4" y="98">D+</text>
<text x="265.1" y="100.6">DSR</text>
<text x="265.2" y="98">DTR</text>
<text x="186.1" y="103.1">SHELL4</text>
<text x="192.7" y="106.9">USB-MICRO-B</text>
<text x="199.9" y="103.1">GND</text>
<text x="229.9" y="107.8" transform="rotate(-90 229.9 107.8)">VDD</text>
<text x="232.4" y="107.8" transform="rotate(-90 232.4 107.8)">RST</text>
<text x="219.6" y="115.1" transform="rotate(-90 219.6 115.1)">C2</text>
<text x="224.7" y="114.9" transform="rotate(-90 224.7 114.9)">0.1uF</text>
<text x="90.6" y="127.1">ATMEGA32-P</text>
<text x="203" y="129.2">10k</text>
<text x="203.4" y="127.2">R7</text>
<text x="203.4" y="136.1">R8</text>
<text x="181.8" y="143.7">R5</text>
<text x="200.8" y="143">D2</text>
<text x="203" y="138.1">10k</text>
<text x="181.1" y="145.7">470r</text>
<text x="200.2" y="148.1">LED</text>
<text x="200.8" y="149.4">D4</text>
<text x="181.1" y="152.1">470r</text>
<text x="181.8" y="150.1">R6</text>
<text x="200.2" y="154.5">LED</text>
<text x="200.8" y="155.7">D5</text>
<text x="181.1" y="158.4">470r</text>
<text x="181.8" y="156.4">R3</text>
<text x="200.2" y="160.8">LED</text>
<text x="99.2" y="172.3">C5</text>
<text x="117" y="171">C7</text>
<text x="130.1" y="169.4" transform="rotate(-90 130.1 169.4)">470</text>
<text x="132.1" y="169" transform="rotate(-90 132.1 169)">R2</text>
<text x="22.3" y="176.6" transform="rotate(-90 22.3 176.6)">K1</text>
<text x="99.4" y="177.3">0.1uF</text>
<text x="115.6" y="176.1">100uF, 25V</text>
<text x="127.6" y="183" transform="rotate(-90 127.6 183)">D3</text>
<text x="132.6" y="183.6" transform="rotate(-90 132.6 183.6)">LED</text>
</g>
<g font-size="1.8">
<text x="121.9" y="144.8">DC IN</text>
<text x="66" y="161.3">DC IN</text>
</g>
<g font-size="1.8" fill="#840084">
<text x="100.9" y="151.2" transform="rotate(-90 100.9 151.2)">K2</text>
<text x="116.1" y="151.2" transform="rotate(-90 116.1 151.2)">K3</text>
<text x="130.1" y="151.2" transform="rotate(-90 130.1 151.2)">K4</text>
</g>
<g font-size="1.4" fill="#840000">
<text x="244.9" y="22.2" transform="rotate(-90 244.9 22.2)">3</text>
<text x="275.3" y="22.2" transform="rotate(-90 275.3 22.2)">3</text>
<text x="241.9" y="26.7">2</text>
<text x="272.4" y="26.7">2</text>
<text x="58.7" y="35.6">9</text>
<text x="78.5" y="30.9" transform="rotate(-90 78.5 30.9)">10</text>
<text x="86.1" y="30.9" transform="rotate(-90 86.1 30.9)">30</text>
<text x="105.3" y="35.6">40</text>
<text x="244.9" y="32.4" transform="rotate(-90 244.9 32.4)">1</text>
<text x="275.3" y="32.4" transform="rotate(-90 275.3 32.4)">1</text>
<text x="105.3" y="40.6">38</text>
<text x="105.3" y="38.1">39</text>
<text x="197.9" y="36.6" transform="rotate(-90 197.9 36.6)">16</text>
<text x="200.4" y="36.6" transform="rotate(-90 200.4 36.6)">15</text>
<text x="202.9" y="36.6" transform="rotate(-90 202.9 36.6)">14</text>
<text x="205.5" y="36.6" transform="rotate(-90 205.5 36.6)">13</text>
<text x="208" y="36.6" transform="rotate(-90 208 36.6)">12</text>
<text x="210.6" y="36.6" transform="rotate(-90 210.6 36.6)">11</text>
<text x="213.1" y="36.6" transform="rotate(-90 213.1 36.6)">10</text>
<text x="215.6" y="36.2" transform="rotate(-90 215.6 36.2)">9</text>
<text x="218.2" y="36.2" transform="rotate(-90 218.2 36.2)">8</text>
<text x="220.7" y="36.2" transform="rotate(-90 220.7 36.2)">7</text>
<text x="223.3" y="36.2" transform="rotate(-90 223.3 36.2)">6</text>
<text x="225.8" y="36.2" transform="rotate(-90 225.8 36.2)">5</text>
<text x="228.3" y="36.2" transform="rotate(-90 228.3 36.2)">4</text>
<text x="230.9" y="36.2" transform="rotate(-90 230.9 36.2)">3</text>
<text x="233.4" y="36.2" transform="rotate(-90 233.4 36.2)">2</text>
<text x="236" y="36.2" transform="rotate(-90 236 36.2)">1</text>
<text x="58.3" y="45.7">12</text>
<text x="105.3" y="45.7">36</text>
<text x="105.3" y="43.2">37</text>
<text x="105.3" y="53.3">33</text>
<text x="105.3" y="50.8">34</text>
<text x="105.3" y="48.3">35</text>
<text x="58.3" y="55.9">13</text>
<text x="105.7" y="58.4">1</text>
<text x="105.7" y="61">2</text>
<text x="105.7" y="63.5">3</text>
<text x="58.3" y="66">32</text>
<text x="105.7" y="66">4</text>
<text x="105.7" y="68.6">5</text>
<text x="105.7" y="71.1">6</text>
<text x="105.7" y="73.7">7</text>
<text x="105.7" y="76.2">8</text>
<text x="105.3" y="81.3">22</text>
<text x="105.3" y="83.8">23</text>
<text x="105.3" y="86.4">24</text>
<text x="105.3" y="88.9">25</text>
<text x="105.3" y="91.4">26</text>
<text x="105.3" y="94">27</text>
<text x="105.3" y="96.5">28</text>
<text x="105.3" y="99.1">29</text>
<text x="105.3" y="104.1">14</text>
<text x="105.3" y="106.7">15</text>
<text x="105.3" y="109.2">16</text>
<text x="105.3" y="111.8">17</text>
<text x="105.3" y="119.4">20</text>
<text x="105.3" y="114.3">18</text>
<text x="105.3" y="116.8">19</text>
<text x="105.3" y="121.9">21</text>
<text x="81" y="128.7" transform="rotate(-90 81 128.7)">11</text>
<text x="83.6" y="128.7" transform="rotate(-90 83.6 128.7)">31</text>
<text x="198.4" y="144.8">2</text>
<text x="204.7" y="144.8">1</text>
<text x="198.4" y="151.1">2</text>
<text x="204.7" y="151.1">1</text>
<text x="101.9" y="161.3">3</text>
<text x="118.4" y="161.3">2</text>
<text x="198.4" y="157.5">2</text>
<text x="204.7" y="157.5">1</text>
<text x="110.2" y="168.3" transform="rotate(-90 110.2 168.3)">1</text>
<text x="129.3" y="179.1" transform="rotate(-90 129.3 179.1)">1</text>
<text x="129.3" y="185.4" transform="rotate(-90 129.3 185.4)">2</text>
</g>
<g font-size="1.4" fill="#008484">
<text x="62" y="36.3">RESET</text>
<text x="79.2" y="36" transform="rotate(-90 79.2 36)">VCC</text>
<text x="86.9" y="37" transform="rotate(-90 86.9 37)">AVCC</text>
<text x="95.6" y="36.3">(ADC0)PA0</text>
<text x="95.6" y="41.4">(ADC2)PA2</text>
<text x="95.6" y="38.9">(ADC1)PA1</text>
<text x="224" y="40.3" transform="rotate(-90 224 40.3)">E</text>
<text x="229.1" y="41.3" transform="rotate(-90 229.1 41.3)">RS</text>
<text x="231.6" y="41.4" transform="rotate(-90 231.6 41.4)">VO</text>
<text x="62" y="46.5">XTAL2</text>
<text x="95.6" y="46.5">(ADC4)PA4</text>
<text x="95.6" y="43.9">(ADC3)PA3</text>
<text x="198.6" y="43.2" transform="rotate(-90 198.6 43.2)">LEDK</text>
<text x="201.2" y="43.2" transform="rotate(-90 201.2 43.2)">LEDA</text>
<text x="203.7" y="42.2" transform="rotate(-90 203.7 42.2)">DB7</text>
<text x="206.2" y="42.2" transform="rotate(-90 206.2 42.2)">DB6</text>
<text x="208.8" y="42.2" transform="rotate(-90 208.8 42.2)">DB5</text>
<text x="211.3" y="42.2" transform="rotate(-90 211.3 42.2)">DB4</text>
<text x="213.9" y="42.2" transform="rotate(-90 213.9 42.2)">DB3</text>
<text x="216.4" y="42.2" transform="rotate(-90 216.4 42.2)">DB2</text>
<text x="218.9" y="42.2" transform="rotate(-90 218.9 42.2)">DB1</text>
<text x="221.5" y="42.2" transform="rotate(-90 221.5 42.2)">DB0</text>
<text x="226.6" y="42.1" transform="rotate(-90 226.6 42.1)">R/W</text>
<text x="234.2" y="42.4" transform="rotate(-90 234.2 42.4)">VCC</text>
<text x="236.7" y="42.2" transform="rotate(-90 236.7 42.2)">VSS</text>
<text x="95.6" y="51.6">(ADC6)PA6</text>
<text x="95.6" y="49">(ADC5)PA5</text>
<text x="62" y="56.6">XTAL1</text>
<text x="94.4" y="59.2">(T0/XCK)PB0</text>
<text x="95.6" y="54.1">(ADC7)PA7</text>
<text x="92.7" y="64.3">(AIN0/INT2)PB2</text>
<text x="97.8" y="61.7">(T1)PB1</text>
<text x="62" y="66.8">AREF</text>
<text x="92.9" y="66.8">(AIN1/OC0)PB3</text>
<text x="95.8" y="71.9">(MOSI)PB5</text>
<text x="97.5" y="69.3">(SS)PB4</text>
<text x="95.8" y="74.4">(MISO)PB6</text>
<text x="96.4" y="77">(SCK)PB7</text>
<text x="96.6" y="82">(SCL)PC0</text>
<text x="96.4" y="84.6">(SDA)PC1</text>
<text x="96.4" y="89.7">(TMS)PC3</text>
<text x="96.5" y="87.1">(TCK)PC2</text>
<text x="96.4" y="92.2">(TDO)PC4</text>
<text x="97.2" y="94.7">(TDI)PC5</text>
<text x="94.7" y="97.3">(TOSC1)PC6</text>
<text x="94.7" y="99.8">(TOSC2)PC7</text>
<text x="96.4" y="104.9">(RXD)PD0</text>
<text x="96.6" y="107.4">(TXD)PD1</text>
<text x="96.4" y="110">(INT0)PD2</text>
<text x="96.4" y="112.5">(INT1)PD3</text>
<text x="95.5" y="115.1">(OC1B)PD4</text>
<text x="95.5" y="117.6">(OC1A)PD5</text>
<text x="81.8" y="125" transform="rotate(-90 81.8 125)">GND</text>
<text x="84.3" y="125" transform="rotate(-90 84.3 125)">AGND</text>
<text x="96.5" y="122.7">(OC2)PD7</text>
<text x="97.1" y="120.1">(ICP)PD6</text>
<text x="256.2" y="137.8">P1</text>
<text x="256.2" y="141.7">P2</text>
<text x="256.2" y="145.5">P3</text>
<text x="256.2" y="149.3">P4</text>
<text x="104.5" y="158.2">U2</text>
<text x="110.7" y="158.2">LM317S</text>
<text x="105.2" y="162">IN</text>
<text x="111" y="165.6" transform="rotate(-90 111 165.6)">ADJ</text>
<text x="19.6" y="178.5" transform="rotate(-90 19.6 178.5)">BARREL</text>
</g>
<g font-size="1.4" fill="#840084">
<text x="103.3" y="153" transform="rotate(-90 103.3 153)">CONN_3</text>
<text x="118.5" y="153" transform="rotate(-90 118.5 153)">CONN_3</text>
<text x="132.5" y="153" transform="rotate(-90 132.5 153)">CONN_3</text>
<text x="112.8" y="162">OUT</text>
</g>
<text font-size="1.1" fill="#840084" x="107.1" y="160.6">EE:lm1117_xl</text>
</svg>
